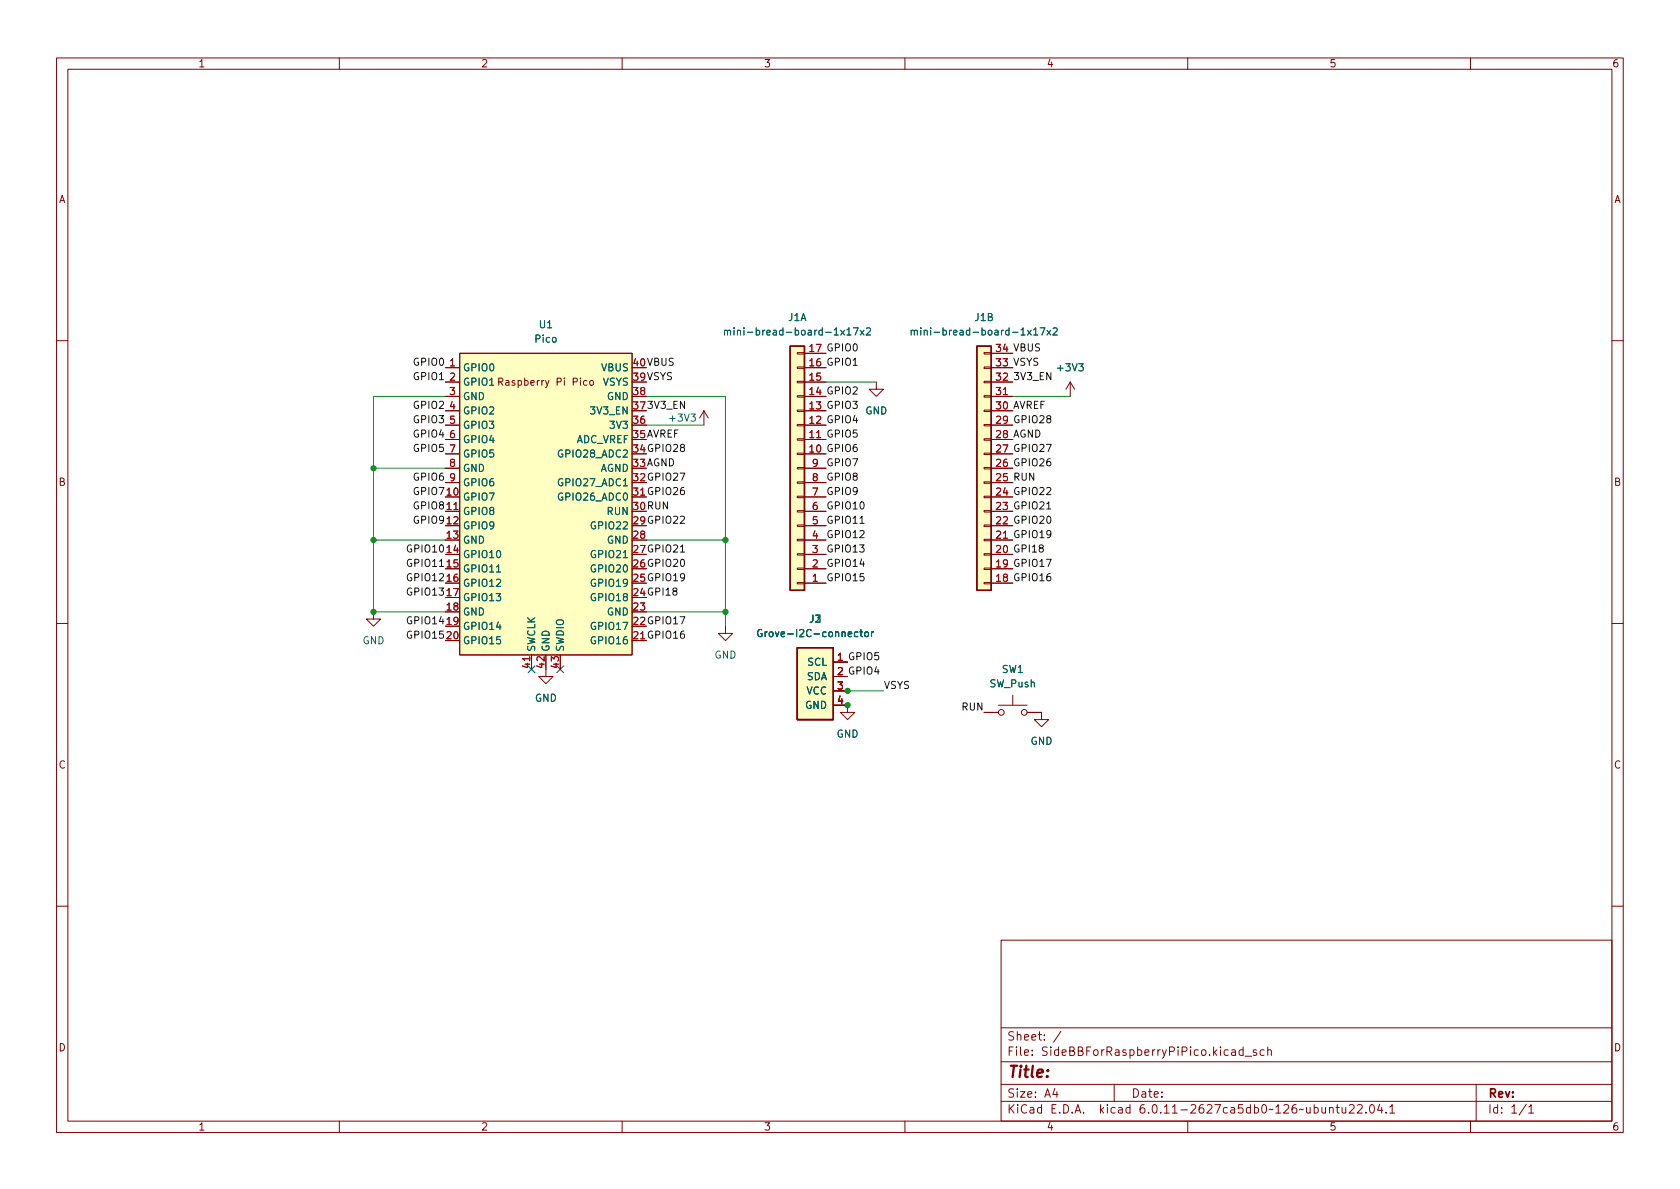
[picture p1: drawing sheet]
<svg xmlns="http://www.w3.org/2000/svg" width="297mm" height="210mm" viewBox="0 0 297 210" stroke-linecap="round" stroke-linejoin="round" font-family="sans-serif">
<g fill="none" stroke="#840000" stroke-width=".18">
<path d="M10 10.2h277v190.1h-277zM12 12.2h273v186.1h-273zM60 10.2v2M110 10.2v2M160 10.2v2M210 10.2v2M260 10.2v2M10 60.2h2M78.7 77.7h2.6M78.7 75.2h2.6M78.7 72.6h2.6M78.7 70.1h2.6"/>
<path d="M78.7 67.6h2.6M78.7 65h2.6M81.3 62.5h30.5v53.3h-30.5zM96.5 67.3l.3 .8M97.1 67.3l-.5 1.1-.1 .2M111.8 75.2h2.5M111.8 72.6h2.5M111.8 70.1h2.5M124.5 72.6l-.8 1.3M124.5 72.6v2.6M124.5 72.6l.7 1.3M141 62.4h1.2v.2h-1.2z"/>
<path d="M141 64.9h1.2v.2h-1.2zM141 67.4h1.2v.3h-1.2zM141 70h1.2v.2h-1.2zM141 72.5h1.2v.3h-1.2zM141 75.1h1.2v.2h-1.2zM141 77.6h1.2v.2h-1.2zM142.2 77.7h3.8M142.2 75.2h3.8M142.2 72.6h3.8M142.2 70.1h3.8M142.2 67.6h3.8M142.2 65h3.8"/>
<path d="M142.2 62.5h3.8M154.9 67.6v1.2h1.3l-1.3 1.3-1.2-1.3h1.2M174 77.6h1.3v.2h-1.3zM174 75.1h1.3v.2h-1.3zM174 72.5h1.3v.3h-1.3zM174 70h1.3v.2h-1.3zM174 67.4h1.3v.3h-1.3zM174 64.9h1.3v.2h-1.3zM174 62.4h1.3v.2h-1.3zM175.3 77.7h3.8M175.3 75.2h3.8M175.3 72.6h3.8"/>
<path d="M175.3 70.1h3.8M175.3 67.6h3.8M175.3 65h3.8M175.3 62.5h3.8M189.2 67.6l-.7 1.2M189.2 67.6v2.5M189.2 67.6l.8 1.2M285 60.2h2M78.7 80.3h2.6M78.7 98h2.6M78.7 95.5h2.6M78.7 93h2.6"/>
<path d="M78.7 90.4h2.6M78.7 87.9h2.6M78.7 85.3h2.6M78.7 82.8h2.6M111.8 95.5h2.5M141 80.1h1.2v.3h-1.2zM141 82.7h1.2v.2h-1.2zM141 85.2h1.2v.3h-1.2zM141 87.8h1.2v.2h-1.2zM141 90.3h1.2v.2h-1.2zM141 92.8h1.2v.3h-1.2zM141 95.4h1.2v.2h-1.2z"/>
<path d="M141 97.9h1.2v.3h-1.2zM142.2 80.3h3.8M142.2 98h3.8M142.2 95.5h3.8M142.2 93h3.8M142.2 90.4h3.8M142.2 87.9h3.8M142.2 85.3h3.8M142.2 82.8h3.8M174 97.9h1.3v.3h-1.3zM174 95.4h1.3v.2h-1.3zM174 92.8h1.3v.3h-1.3z"/>
<path d="M174 90.3h1.3v.2h-1.3zM174 87.8h1.3v.2h-1.3zM174 85.2h1.3v.3h-1.3zM174 82.7h1.3v.2h-1.3zM174 80.1h1.3v.3h-1.3zM175.3 80.3h3.8M175.3 98h3.8M175.3 95.5h3.8M175.3 93h3.8M175.3 90.4h3.8M175.3 87.9h3.8M175.3 85.3h3.8"/>
<path d="M175.3 82.8h3.8M10 110.2h2M66 108.2v1.3h1.3l-1.3 1.2-1.2-1.2h1.2M78.7 103.1h2.6M78.7 100.6h2.6M78.7 105.7h2.6M78.7 108.2h2.6M78.7 110.7h2.6M78.7 113.3h2.6M94 115.8v2.6M96.5 115.8v3.8h1.3l-1.3 1.3-1.3-1.3h1.3M99.1 115.8v2.6"/>
<path d="M111.8 108.2h2.5M128.3 110.7v1.3h1.2l-1.2 1.3-1.3-1.3h1.3M141 100.5h1.2v.2h-1.2zM141 103h1.2v.2h-1.2zM142.2 103.1h3.8M142.2 100.6h3.8M147.3 117.1h2.6M147.3 119.6h2.6M174 103h1.3v.2h-1.3zM174 100.5h1.3v.2h-1.3zM175.3 103.1h3.8M175.3 100.6h3.8"/>
<path d="M285 110.2h2M147.3 124.7h2.6v1.3h1.2l-1.2 1.2-1.3-1.2h1.3M147.3 122.2h2.6M174 126h2.5M176.5 124.7h5.1M179.1 122.9v1.8M181.6 126h2.5v1.2h1.3l-1.3 1.3-1.2-1.3h1.2M10 160.2h2M177 166.3h108v32h-108zM285 160.2h2M60 198.3v2M110 198.3v2"/>
<path d="M160 198.3v2M177 194.8h108M177 191.8h108M177 187.8h108M177 181.8h108M182.5 186.5v.1M182.5 185.7v.1M184.6 183.8v.1M184.6 183v.1M187.6 182.4l-1.3 1.9M197 191.8v3M210 198.3v2"/>
<path d="M220.1 186.8h1.2M222.1 185.7l-.3-.1-.2 .2v.3l.5 .1v.4h-.5M223.5 185.7l-.4-.1-.3 .3v.4l.1 .3h.6M224.1 185.8l.3-.2 .3 .1 .1 .9M224.1 185.1v1.5M238.6 195.5l.5-.2 .3 .2v.3l-.9 1h.9M240 195.5l.6-.2 .2 .2 .1 .3-1 1h1M241.5 196.7v.1M242.4 195.4l.1-.1a.81 .81 0 0 1 .6 .7 .81 .81 0 0 1-.3 .8h-.2a.81 .81 0 0 1-.5-.6 .81 .81 0 0 1 .3-.8zM243.9 195.3l-.3 1h.9M244.3 195.8v1M245.1 196.7v.1"/>
<path d="M245.7 195.8l.4-.5v1.5M245.7 196.8h.9M260 198.3v2M261 191.8v6.5M270.3 195.8l.4-.5v1.5M270.3 196.8h.9"/>
<circle cx="177" cy="126" r=".51"/>
<circle cx="181.1" cy="126" r=".51"/>
</g>
<g fill="#ffffc2" stroke="#ffffc2" stroke-width=".18">
<path d="M139.7 61.2h2.5v43.2h-2.5z"/>
<path d="M172.7 61.2h2.6v43.2h-2.6z"/>
<path d="M141 114.5h6.3v12.7h-6.3z"/>
<path d="M81.3 62.5h30.5v53.3h-30.5z"/>
</g>
<path d="M139.7 61.2h2.5v43.2h-2.5zM172.7 61.2h2.6v43.2h-2.6zM141 114.5h6.3v12.7h-6.3z" fill="none" stroke="#840000" stroke-width=".25"/>
<g fill="none" stroke="#006464" stroke-width=".18">
<path d="M147.5 59.2h.7M148.7 58.4l.6 .8M149.3 58.4l-.6 .8M149.7 58.3l.4-.3v1.2M149.7 59.2h.8M150.9 58h.8l-.5 1.2M152.1 58.4l.7 .8M152.8 58.4l-.7 .8M153.2 58.1l.5-.1 .2 .3-.8 .9h.8M180.5 59.2h.7M181.7 58.4l.6 .8M182.3 58.4l-.6 .8"/>
<path d="M182.8 58.3l.3-.3v1.2M182.8 59.2h.7M183.9 58h.9l-.6 1.2M185.1 58.4l.7 .8M185.8 58.4l-.7 .8M186.2 58.1l.5-.1 .2 .3-.8 .9h.8M122.2 73.2h.7l-.4 .5 .4 .1v.6l-.2 .1-.5-.1M190.7 64.3h.8l-.4 .5 .4 .1v.6l-.2 .1-.6-.1M110.2 98.6h.7M110.2 85.9h.7M87.8 101.2h.7M151.7 111.8l-.4-.1-.2 .3 .1 .5h.5"/>
<path d="M152 111.7h.5M152.2 111.3v1.1l.3 .2M152.9 111.9l.2-.2 .4 .2v.4l-.1 .2-.3 .1-.2-.1zM154.1 111.7v.9M154.5 111.7l-.4 .3"/>
</g>
<path d="M177.4 69.8h.7M80.3 90.1h.7M93.7 116.1v.7" fill="none" stroke="#a90000" stroke-width=".18"/>
<path d="M120.3 97.6h.7M152.1 92.5h.7M185.1 90h.7M77.7 100.2h.7" fill="none" stroke="#0f0f0f" stroke-width=".18"/>
<path d="M78.7 70.1h-12.7v38.1h12.7M114.3 70.1h14v40.6M114.3 75.2h10.2M146 67.6h8.9M179.1 70.1h10.1M66 95.5h12.7M66 82.8h12.7M114.3 95.5h14M114.3 108.2h14M149.9 122.2h6.3" fill="none" stroke="#009600" stroke-width=".18"/>
<path d="M93.4 117.7l1.2 1.3M94.6 117.7l-1.2 1.3M98.5 117.7l1.2 1.3M99.7 117.7l-1.2 1.3" fill="none" stroke="#000084" stroke-width=".18"/>
<g fill="#009600" stroke="#009600" stroke-width=".18">
<circle cx="66" cy="95.5" r=".46"/>
<circle cx="128.3" cy="95.5" r=".46"/>
<circle cx="66" cy="108.2" r=".46"/>
<circle cx="66" cy="82.8" r=".46"/>
<circle cx="128.3" cy="108.2" r=".46"/>
<circle cx="149.9" cy="122.2" r=".46"/>
<circle cx="149.9" cy="124.7" r=".46"/>
</g>
<text font-size="2.8" fill="#840000" x="178" y="191.2">Title:</text>
<g font-size="2.1" fill="#840000">
<text x="178" y="184.5">Sheet:</text>
<text x="178" y="187.2">File:</text>
<text x="184.4" y="187.2">SideBBForRaspberryPiPico.kicad_sch</text>
<text x="178" y="197.4">KiCad</text>
<text x="178" y="194.6">Size:</text>
<text x="184.7" y="194.6">A4</text>
<text x="185.7" y="197.4">E.D.A.</text>
<text x="194.6" y="197.4">kicad</text>
<text x="200" y="194.6">Date:</text>
<text x="201.8" y="197.4">6.0.11-2627ca5db0~126~ubuntu22.04.1</text>
<text x="263" y="194.6">Rev:</text>
<text x="263" y="197.4">Id:</text>
<text x="267.1" y="197.4">1/1</text>
</g>
<g font-size="1.8" fill="#840000">
<text x="35" y="12.3">1</text>
<text x="85" y="12.3">2</text>
<text x="135" y="12.3">3</text>
<text x="185" y="12.3">4</text>
<text x="235" y="12.3">5</text>
<text x="285" y="12.3">6</text>
<text x="10.4" y="36.3">A</text>
<text x="285.4" y="36.3">A</text>
<text x="111.7" y="64.8">40 VBUS</text>
<text x="81.8" y="68.6">GPIO1 Raspberry</text>
<text x="98.3" y="68.6">Pi</text>
<text x="101.3" y="68.6">Pico</text>
<text x="111.7" y="67.3">39 VSYS</text>
<text x="111.7" y="77.5">35 AVREF</text>
<text x="111.7" y="82.5">33 AGND</text>
<text x="111.7" y="80">34 GPIO28</text>
<text x="10.3" y="86.3">B</text>
<text x="111.7" y="85.1">32 GPIO27</text>
<text x="285.3" y="86.3">B</text>
<text x="111.7" y="92.7">29 GPIO22</text>
<text x="111.7" y="90.2">30 RUN</text>
<text x="111.7" y="100.3">26 GPIO20</text>
<text x="111.7" y="97.8">27 GPIO21</text>
<text x="111.7" y="105.4">24 GPI18</text>
<text x="111.7" y="102.9">25 GPIO19</text>
<text x="111.7" y="110.5">22 GPIO17</text>
<text x="10.3" y="136.3">C</text>
<text x="285.3" y="136.3">C</text>
<text x="10.3" y="186.3">D</text>
<text x="285.3" y="186.3">D</text>
<text x="35" y="200.3">1</text>
<text x="85" y="200.3">2</text>
<text x="135" y="200.3">3</text>
<text x="185" y="200.3">4</text>
<text x="235" y="200.3">5</text>
<text x="285" y="200.3">6</text>
</g>
<g font-size="1.8" fill="#006464">
<text x="95.2" y="58.4">U1</text>
<text x="127.7" y="59.7">mini-bread-board-1x17x2</text>
<text x="139.3" y="57.2">J1A</text>
<text x="160.7" y="59.7">mini-bread-board-1x17x2</text>
<text x="172.2" y="57.2">J1B</text>
<text x="94.4" y="61">Pico</text>
<text x="81.8" y="66">GPIO0</text>
<text x="81.8" y="71.1">GND</text>
<text x="81.8" y="68.6">GPIO1</text>
<text x="106.2" y="66">VBUS</text>
<text x="106.5" y="68.6">VSYS</text>
<text x="107.2" y="71.1">GND</text>
<text x="186.6" y="66">+3V3</text>
<text x="81.8" y="73.7">GPIO2</text>
<text x="81.8" y="76.2">GPIO3</text>
<text x="104.1" y="73.7">3V3_EN</text>
<text x="107.6" y="76.2">3V3</text>
<text x="118" y="74.9">+3V3</text>
<text x="152.9" y="73.7">GND</text>
<text x="81.8" y="78.7">GPIO4</text>
<text x="81.8" y="81.3">GPIO5</text>
<text x="81.8" y="83.8">GND</text>
<text x="98.4" y="81.3">GPIO28_ADC2</text>
<text x="101.9" y="78.7">ADC_VREF</text>
<text x="106.1" y="83.8">AGND</text>
<text x="81.8" y="88.9">GPIO7</text>
<text x="81.8" y="86.4">GPIO6</text>
<text x="98.4" y="88.9">GPIO26_ADC0</text>
<text x="98.4" y="86.4">GPIO27_ADC1</text>
<text x="81.8" y="91.4">GPIO8</text>
<text x="81.8" y="94">GPIO9</text>
<text x="104.2" y="94">GPIO22</text>
<text x="107.2" y="91.4">RUN</text>
<text x="81.8" y="96.5">GND</text>
<text x="81.8" y="99.1">GPIO10</text>
<text x="81.8" y="101.6">GPIO11</text>
<text x="104.2" y="101.6">GPIO20</text>
<text x="104.2" y="99.1">GPIO21</text>
<text x="107.2" y="96.5">GND</text>
<text x="81.8" y="104.1">GPIO12</text>
<text x="81.8" y="106.7">GPIO13</text>
<text x="104.2" y="106.7">GPIO18</text>
<text x="104.2" y="104.1">GPIO19</text>
<text x="81.8" y="109.2">GND</text>
<text x="81.8" y="111.8">GPIO14</text>
<text x="104.2" y="111.8">GPIO17</text>
<text x="107.2" y="109.2">GND</text>
<text x="133.6" y="113">Grove-I2C-connector</text>
<text x="143" y="110.5">J2</text>
<text x="64" y="114.3">GND</text>
<text x="81.8" y="114.3">GPIO15</text>
<text x="95" y="115.3" transform="rotate(-90 95 115.3)">SWCLK</text>
<text x="97.5" y="115.3" transform="rotate(-90 97.5 115.3)">GND</text>
<text x="100.1" y="115.3" transform="rotate(-90 100.1 115.3)">SWDIO</text>
<text x="104.2" y="114.3">GPIO16</text>
<text x="126.3" y="116.8">GND</text>
<text x="142.6" y="118.1">SCL</text>
<text x="177.1" y="119.4">SW1</text>
<text x="94.5" y="124.5">GND</text>
<text x="142.3" y="125.7">GND</text>
<text x="142.5" y="123.2">VCC</text>
<text x="142.6" y="120.7">SDA</text>
<text x="174.9" y="121.9">SW_Push</text>
<text x="147.8" y="130.8">GND</text>
<text x="182.1" y="132.1">GND</text>
</g>
<g font-size="1.8" fill="#0f0f0f">
<text x="72.9" y="64.7">GPIO0</text>
<text x="142.9" y="64.8">16 GPIO1</text>
<text x="142.9" y="62.2">17 GPIO0</text>
<text x="175.9" y="64.8">33 VSYS</text>
<text x="175.9" y="62.2">34 VBUS</text>
<text x="72.9" y="67.2">GPIO1</text>
<text x="142.9" y="69.8">14 GPIO2</text>
<text x="179.1" y="67.2">3V3_EN</text>
<text x="72.9" y="74.8">GPIO3</text>
<text x="72.9" y="77.4">GPIO4</text>
<text x="72.9" y="72.3">GPIO2</text>
<text x="114.3" y="72.3">3V3_EN</text>
<text x="142.9" y="74.9">12 GPIO4</text>
<text x="142.9" y="72.4">13 GPIO3</text>
<text x="175.9" y="77.5">28 AGND</text>
<text x="175.9" y="74.9">29 GPIO28</text>
<text x="175.9" y="72.4">30 AVREF</text>
<text x="72.9" y="79.9">GPIO5</text>
<text x="142.9" y="80">10 GPIO6</text>
<text x="146" y="82.4">GPIO7</text>
<text x="175.9" y="82.5">26 GPIO26</text>
<text x="175.9" y="80">27 GPIO27</text>
<text x="72.9" y="87.5">GPIO7</text>
<text x="72.9" y="85">GPIO6</text>
<text x="146" y="87.5">GPIO9</text>
<text x="146" y="85">GPIO8</text>
<text x="175.9" y="87.6">24 GPIO22</text>
<text x="175.9" y="85.1">25 RUN</text>
<text x="72.9" y="92.6">GPIO9</text>
<text x="72.9" y="90.1">GPIO8</text>
<text x="146" y="90.1">GPIO10</text>
<text x="146" y="92.6">GPIO11</text>
<text x="146" y="95.1">GPIO12</text>
<text x="175.9" y="92.7">22 GPIO20</text>
<text x="175.9" y="90.2">23 GPIO21</text>
<text x="71.7" y="100.2">GPIO11</text>
<text x="71.7" y="97.7">GPIO10</text>
<text x="146" y="97.7">GPIO13</text>
<text x="146" y="100.2">GPIO14</text>
<text x="175.9" y="100.3">19 GPIO17</text>
<text x="175.9" y="97.8">20 GPI18</text>
<text x="71.7" y="105.3">GPIO13</text>
<text x="71.7" y="102.8">GPIO12</text>
<text x="146" y="102.8">GPIO15</text>
<text x="175.9" y="102.9">18 GPIO16</text>
<text x="71.7" y="110.4">GPIO14</text>
<text x="71.7" y="112.9">GPIO15</text>
<text x="147.9" y="116.8">1 GPIO5</text>
<text x="147.9" y="119.4">2 GPIO4</text>
<text x="156.2" y="121.8">VSYS</text>
<text x="169.9" y="125.6">RUN</text>
</g>
<g font-size="1.8" fill="#a90000">
<text x="79.3" y="64.8">1</text>
<text x="111.7" y="64.8">40</text>
<text x="142.9" y="64.8">16</text>
<text x="142.9" y="62.2">17</text>
<text x="175.9" y="64.8">33</text>
<text x="175.9" y="62.2">34</text>
<text x="79.3" y="67.3">2</text>
<text x="79.3" y="69.8">3</text>
<text x="111.7" y="69.8">38</text>
<text x="111.7" y="67.3">39</text>
<text x="142.9" y="67.3">15</text>
<text x="142.9" y="69.8">14</text>
<text x="175.9" y="69.8">31</text>
<text x="175.9" y="67.3">32</text>
<text x="79.3" y="72.4">4</text>
<text x="79.3" y="74.9">5</text>
<text x="79.3" y="77.5">6</text>
<text x="111.7" y="74.9">36</text>
<text x="111.7" y="72.4">37</text>
<text x="111.7" y="77.5">35</text>
<text x="142.9" y="77.5">11 GPIO5</text>
<text x="142.9" y="77.5">11</text>
<text x="142.9" y="74.9">12</text>
<text x="142.9" y="72.4">13</text>
<text x="175.9" y="77.5">28</text>
<text x="175.9" y="74.9">29</text>
<text x="175.9" y="72.4">30</text>
<text x="79.3" y="80">7</text>
<text x="79.3" y="82.5">8</text>
<text x="111.7" y="82.5">33</text>
<text x="111.7" y="80">34</text>
<text x="142.9" y="80">10</text>
<text x="143.5" y="82.5">9</text>
<text x="175.9" y="82.5">26</text>
<text x="175.9" y="80">27</text>
<text x="78.7" y="87.6">10</text>
<text x="79.3" y="85.1">9</text>
<text x="111.7" y="87.6">31 GPIO26</text>
<text x="111.7" y="87.6">31</text>
<text x="111.7" y="85.1">32</text>
<text x="143.5" y="87.6">7</text>
<text x="143.5" y="85.1">8</text>
<text x="175.9" y="87.6">24</text>
<text x="175.9" y="85.1">25</text>
<text x="78.7" y="90.2">11</text>
<text x="78.7" y="92.7">12</text>
<text x="78.7" y="95.2">13</text>
<text x="111.7" y="95.2">28</text>
<text x="111.7" y="92.7">29</text>
<text x="111.7" y="90.2">30</text>
<text x="143.5" y="95.2">4</text>
<text x="143.5" y="92.7">5</text>
<text x="143.5" y="90.2">6</text>
<text x="175.9" y="95.2">21 GPIO19</text>
<text x="175.9" y="95.2">21</text>
<text x="175.9" y="92.7">22</text>
<text x="175.9" y="90.2">23</text>
<text x="78.7" y="97.8">14</text>
<text x="78.7" y="100.3">15</text>
<text x="111.7" y="100.3">26</text>
<text x="111.7" y="97.8">27</text>
<text x="143.5" y="100.3">2</text>
<text x="143.5" y="97.8">3</text>
<text x="175.9" y="100.3">19</text>
<text x="175.9" y="97.8">20</text>
<text x="78.7" y="102.9">16</text>
<text x="78.7" y="105.4">17</text>
<text x="78.7" y="107.9">18</text>
<text x="111.7" y="107.9">23</text>
<text x="111.7" y="105.4">24</text>
<text x="111.7" y="102.9">25</text>
<text x="143.5" y="102.9">1</text>
<text x="175.9" y="102.9">18</text>
<text x="78.7" y="110.5">19</text>
<text x="78.7" y="113">20</text>
<text x="111.7" y="113">21 GPIO16</text>
<text x="111.7" y="113">21</text>
<text x="111.7" y="110.5">22</text>
<text x="93.7" y="118.4" transform="rotate(-90 93.7 118.4)">41</text>
<text x="96.3" y="118.4" transform="rotate(-90 96.3 118.4)">42</text>
<text x="98.8" y="118.4" transform="rotate(-90 98.8 118.4)">43</text>
<text x="147.9" y="116.8">1</text>
<text x="147.9" y="119.4">2</text>
<text x="147.9" y="121.9">3</text>
<text x="147.9" y="124.5">4</text>
</g>
</svg>
